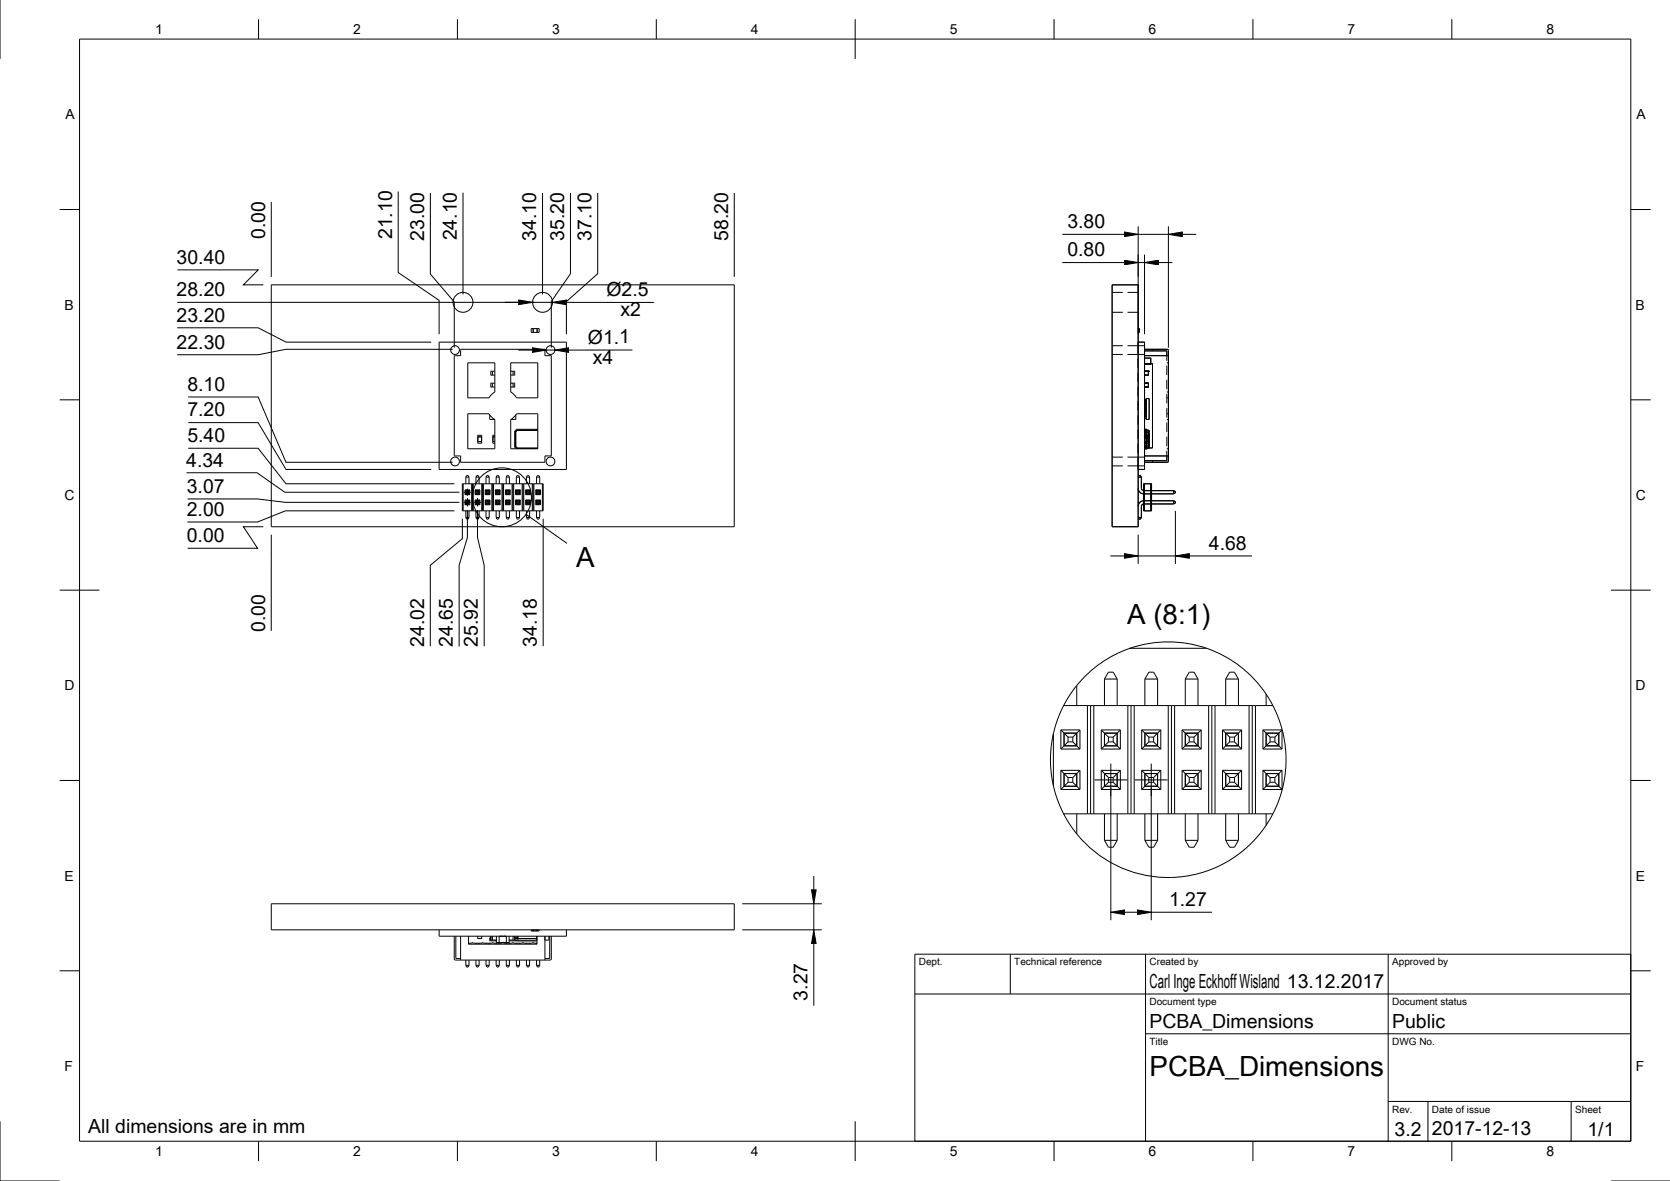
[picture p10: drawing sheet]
<svg xmlns="http://www.w3.org/2000/svg" width="420mm" height="297mm" viewBox="0 0 420 297" stroke-linecap="round" stroke-linejoin="round" font-family="sans-serif">
<g fill="none" stroke="#000" stroke-width=".25">
<path d="M0 0v14.8M20 9.8h390.3v277.2h-390.3zM65 4.8v5M115.1 4.8v5M165.1 4.8v5M215.2 4.8v10M265.2 4.8v5M315.2 4.8v5M365.3 4.8v5M15 52.7h5M68.3 50.8v18.8M100.2 48.2v20.3l10.3 7v8.5"/>
<path d="M108.3 48.6v20.3l6 7v11.6M116.5 48.5v25.5M136.5 48.5v25.5M143.5 48.5v20.3l-4.8 7.1v11.6M150.4 48.5v20.3l-7.9 7.1v8.1M184.7 48.5v21.1M267.3 58.9h15.6M282.9 58.4l3.5 .5-3.5 .6zM286.4 56.9v75.6h-6.6v-60.9h6.6M286.4 58.9h7.6M294 58.9l3.5-.5v1.1zM294 56.9v30.6"/>
<path d="M297.5 58.9h3.5M410.3 52.7h5M44.6 76h94.4M44.6 67.9h20.4l-3.8 3.7h5M68.3 71.6h116.4v60.9h-116.4zM130.5 75.5l3.5 .5-3.5 .6zM139 76l3.5-.5v1.1zM142.5 76l22 .1M267.3 66h15.6M279.8 78.5h2.7M279.8 73.5h2.7M282.9 65.5l3.5 .5-3.5 .6z"/>
<path d="M283.7 78.5h2.7M283.7 73.5h2.7M286.4 66h1.6M288 66l3.5-.5v1.1zM288 64v20M291.5 66h3.5M44.6 82.4h20.4l7 3.7h36.5M47.3 99.8h17.6l7.1 16.5h41.9M110.5 86.1h32v32h-32zM113.9 87.9h-41.9l-7 1.3h-20.4M114.3 89.5h1.6v-1.6h21.2v1.6h1.6v25.2h-1.6v1.6h-21.2v-1.6h-1.6zM117.7 91.3h6.8v7.3l-.7 .5-.8 1h-5.3z"/>
<path d="M123.9 96.4v1M123.9 93.4h.6M124.5 94.3l-1 .1v-1h.4v1M124.5 96.4h-1v1l1-.1M128.5 91.3h6.8v8.8h-5.3l-.5-.7-1-.8zM128.5 94.3l1 .1v-1h-.4v1M128.5 96.4h1v1l-1-.1M128.5 93.4h.6M129.1 96.4v1M133.6 82.6h2.1v1h-2.1zM133.9 87.5l3.5 .6-3.5 .5zM133.9 88.1h-3.5"/>
<path d="M134.1 82.6v1M135.1 82.6v1M139.6 88.1l3.5-.6v1.1zM139.6 88.1h-2.2M159.1 88h-16M279.8 89.2h2.7M279.8 87h2.7M283.7 89.2h4.3M283.7 87h4.3M286.3 89v-2.9h1.7v32h-1.7v-2.9M286.3 90.1v2.4M286.3 93.7v2.4"/>
<path d="M286.3 97.3v2.4M286.4 82.7h.1v.8h-.1M286.4 82.6h.3v1h-.3zM288 94.4h.1M287.9 93.4h.1M288 97.4h.1M287.9 97.3h.1M287.9 96.4h.1M288 91.7h.1M287.9 90.1h.1M288 87.9h5.7l.3 .3M288 89.5h6"/>
<path d="M288 93.4h.9M288 94.3h.9M288 96.4h.9M288 97.3h.9M288 91.5h2v21.2h-2M288 88.3h5.6v2.4M288 91.6h1.5M288 90.1h1.5M288.9 93.4h.1M288.9 93.4v.9M288.9 96.4v.9M288.9 94.3v.1"/>
<path d="M288.9 97.3v.1M288.9 93.4h-1M289.5 90.1h.1M289.5 90.1v1.5M289.5 91.6v.1M290 87.9v.4M293.6 91.3h.4M293.6 91.9v2.4M293.6 95.5v2.4M293.6 99.1v2.4M293.6 98.6h.4M294 88.2v27.8l-.3 .3h-5.7"/>
<path d="M15 100.6h5M46.9 118.9h17.8l7 4.9h43.9M47.4 112.7h17.5l7.1 9h42.3M47.4 106.3h17.5l7.1 11.8h36.5M117.7 104.1h5.3l.8 .9 .7 .5v7.4h-6.8zM120.2 109.9h1v1.2h-1M120.2 109.5h1v2h-1zM120.2 109.9h.1M120.2 111v.1M123.2 104.3v1.2h1.2M124.5 109.9h-.5v1.2h.5M124.5 109.5h-.5v2h.5"/>
<path d="M129.6 108.8h.1M129.7 112.2l.2 .4 .4 .2M129.7 112.2h-.1M129.7 108.8v3.4M129.8 108.5h.1M129.8 112.4h.1M129.8 104.4v1.1h-1.2M129.8 112.2l.2 .4 .3 .1 5-.1M130 104.1h5.3v8.8h-6.8v-7.4l.7-.5zM130.1 112.7h.1M130.1 108.2h.1M130.3 108.1v.1"/>
<path d="M130.3 112.8v.1M130.3 108.2h.1M130.3 112.8h4.8M130.3 108.2l-.4 .2-.2 .4M130.3 108.2h4.8M130.3 112.7v.1M135.1 108.2h.1M135.1 112.8v.1M135.1 108.2h.2M135.1 112.7v.1M135.1 108.1v.1M135.3 108h-5.4l-.4 .4v4.2l.4 .3"/>
<path d="M135.3 108.3h-5l-.4 .2-.1 .3M135.3 112.7l-.2 .1M279.8 117.2h2.7M279.8 115h2.7M283.7 117.2h4.3M283.7 115h4.3M286.3 100.9v2.4M286.3 104.4v2.4M286.3 108v2.4M286.3 111.6v2.4M286.6 119.6h.3l.3 .4h-.8zM287.9 108.8h1.1l-.1 2.3"/>
<path d="M288 111.5h.1M287.9 110.3h1M287.9 111.1h1M287.9 110h1M288 108.4h.1M288 108.4h.9M288 114.7h6M288 108h.5v5h-.5M288 108.2h.3M288 112.8h.3M288 112.4h.3M288 111.1h.3v1.9"/>
<path d="M288 108.8h.3M288 112.1h.3M288 108.6h.3M288 109.2h.3M288 109.5h.4v1.9h-.4zM288.3 108v1.8h-.3M288.3 112.6h.2M288.4 104.8v.4M288.4 104v.4M288.4 103.1v.4M288.4 102.3v.4M288.4 101.5v.4"/>
<path d="M288.4 100.7v.4M288.4 100.2h.7v5.3h-.7zM288.4 104.8l-.4 .2 .4 .2M288.4 104l-.4 .2 .4 .2M288.4 103.6h-.3l-.1-.3a.25 .25 0 0 1 .4-.1 .25 .25 0 0 1 0 .4M288.4 100.5h-.3l-.1 .3a.25 .25 0 0 0 .4 .1 .25 .25 0 0 0 0-.4M288.4 103.1l-.4 .2 .4 .2M288.4 102.3l-.4 .2 .4 .2M288.4 101.5l-.4 .2 .4 .2M288.4 100.7l-.4 .2 .4 .2M288.4 101.2h-.4v.4a.25 .25 0 0 0 .4 0 .25 .25 0 0 0 0-.4M288.4 102.9h-.4v-.3a.25 .25 0 0 1 .4-.1 .25 .25 0 0 1 0 .4"/>
<path d="M288.5 109.9v1.2M288.5 108.8h.1M288.5 108.1l.5 .1v4.5M288.9 112.2h-.4M288.9 112.2h.1M288.9 111.1h.1M288.9 111.4l-.9 .1M288.9 109.9h-1M288.9 109.5h-1M289 112.7l-.5 .2M289 108.2l.2 .2-.1 4.3M289 112.7h.1"/>
<path d="M289.1 112.7h.1M290 115.9v.4M293.6 104.1h.4M293.6 112.9h.4M293.6 100.1h.4M293.6 102.7v2.3M293.6 106.2v2.4M293.6 109.8v2.4M293.6 113.4v2.5h-5.6M293.6 105.5h.4M410.3 100.6h5M47.2 125.5h17.6l7 .8h43.8"/>
<path d="M66.2 132.5h-5l3.6 5.4h-17.6M68.3 134.5l-.1 24.2M114.3 128.5h-42.5l-7 2.8h-17.6M116.3 130.5v5l-8 6.7v20.3M116.3 121.7h20.4v6.8h-20.4zM116.5 121.7v6.8M116.7 126.3h1.7M116.7 123.8h1.7M117 123.2v1.2M117 125.8v1.2M117 123.2h1.2M117 124.4h1.2"/>
<path d="M117 125.8h1.2M117 127h1.2M117 125.8l.2 .2M117 123.2l.2 .2M117.2 126.8l-.2 .2M117.2 126h.8M117.2 120v1.7M117.2 123.4v.8h.8M117.2 126v.8M117.2 128.5v1.7M117.2 126.8h.8M117.2 123.4h.8v.8"/>
<path d="M117.2 130.2l.2 .4h.3l.3-.4M117.2 130.2h.8M117.2 120l.2-.4h.3l.3 .4M117.2 120h.8M117.2 126l.2 .2M117.2 123.4l.2 .3M117.4 124l-.4 .4M117.4 126.2h.3M117.4 123.7v.3M117.4 126.2v.3M117.4 126.5h.3M117.4 126.5l-.2 .3"/>
<path d="M117.4 124h.3M117.4 123.7h.3M117.6 128.4v6.8l-2.1 7v20.4M117.6 122.9v1.8M117.6 125.3v2.1M117.7 124l.3 .2M117.7 123.7v.3M117.7 126.2v.3M117.7 126.5l.3 .3M118 126l-.3 .2M118 126.8l.2 .2M118 124.2l.2 .2"/>
<path d="M118 120v1.7M118 126v.8M118 128.5v1.7M118.2 123.2v1.2M118.2 125.8v1.2M118.2 125.8l-.2 .2M118.2 123.2l-.5 .5M118.7 121.7v6.8M118.9 121.7v6.8M119.1 121.7v6.8M119.3 126.3h1.7M119.5 123.2h1.2"/>
<path d="M119.5 124.4h1.2M119.5 125.8h1.2M119.5 127h1.2M119.5 123.2l.5 .5M119.5 125.8l.2 .2M119.5 123.2v1.2M119.5 125.8v1.2M119.7 126.8l-.2 .2M119.7 124.2l-.2 .2M119.7 126h.8M119.7 126.8h.8M119.7 130.2l.3 .4h.3l.2-.4"/>
<path d="M119.7 130.2h.8M119.7 120v1.7M119.7 126v.8M119.7 128.5v1.7M119.7 120l.3-.4h.3l.2 .4M119.7 120h.8M119.7 126l.3 .2M120 124l-.3 .2M120 126.2h.3M120 126.5h.3M120 123.7v.3M120 126.2v.3"/>
<path d="M120 126.5l-.3 .3M120 124h.3M120 123.7h.3M120.1 128.4v6.8l1.7 7v20.3M120.1 125.3v2.1M120.3 124l.4 .4M120.3 123.7v.3M120.3 126.2v.3M120.3 126.5l.2 .3M120.5 126l-.2 .2M120.5 123.4l-.2 .3M120.5 126.8l.2 .2"/>
<path d="M120.5 123.4h-.8v.8M120.5 120v1.7M120.5 123.4v.8h-.8M120.5 126v.8M120.5 128.5v1.7M120.7 125.8l-.2 .2M120.7 123.2v1.2M120.7 125.8v1.2M120.7 123.2l-.2 .2M121.2 121.7v6.8M121.4 121.7v6.8M121.6 121.7v6.8"/>
<path d="M122.1 123.2h1.2M122.1 124.4h1.2M122.1 125.8h1.2M122.1 127h1.2M122.1 123.2v1.2M122.1 125.8v1.2M122.1 125.8l.2 .2M122.1 123.2l.2 .2M122.3 124.2l-.2 .2M122.3 126h.8v.8M122.3 126v.8h.8M122.3 130.2l.2 .4h.3l.3-.4"/>
<path d="M122.3 130.2h.8M122.3 120v1.7M122.3 123.4v.8M122.3 128.5v1.7M122.3 124.2h.8M122.3 123.4h.8M122.3 120l.2-.4h.3l.3 .4M122.3 120h.8M122.3 126l.2 .2M122.3 123.4l.2 .3M122.5 126.5l-.4 .5M122.5 124l-.2 .2"/>
<path d="M122.5 126.2h.3M122.5 126.5h.3M122.5 123.7v.3M122.5 126.2v.3M122.5 124h.3M122.5 123.7h.3M122.8 124l.3 .2M122.8 123.7v.3M122.8 126.2v.3M122.8 126.5l.3 .3M123.1 123.4l-.3 .3M123.1 126.8l.2 .2"/>
<path d="M123.1 124.2l.2 .2M123.1 120v1.7M123.1 123.4v.8M123.1 128.5v1.7M123.3 125.8l-.5 .4M123.3 123.2v1.2M123.3 125.8v1.2M123.3 123.2l-.2 .2M123.8 121.7v6.8M124 121.7v6.8M124.2 121.7v6.8M124.6 123.2h1.2"/>
<path d="M124.6 124.4h1.2M124.6 125.8h1.2M124.6 127h1.2M124.6 125.8l.2 .2M124.6 123.2v1.2M124.6 125.8v1.2M124.6 123.2l.2 .2M124.8 126.8l-.2 .2M124.8 126h.8M124.8 126.8h.8M124.8 130.2l.3 .4h.3l.2-.4M124.8 130.2h.8"/>
<path d="M124.8 120v1.7M124.8 123.4v.8h.8M124.8 126v.8M124.8 128.5v1.7M124.8 123.4h.8v.8M124.8 120l.3-.4h.3l.2 .4M124.8 120h.8M124.8 126l.3 .2M124.8 123.4l.3 .3M125.1 124l-.5 .4M125.1 126.2h.3M125.1 126.5h.3"/>
<path d="M125.1 123.7v.3M125.1 126.2v.3M125.1 126.5l-.3 .3M125.1 124h.3M125.1 123.7h.3M125.4 124l.2 .2M125.4 123.7v.3M125.4 126.2v.3M125.4 126.5l.2 .3M125.6 126l-.2 .2M125.6 126.8l.2 .2M125.6 124.2l.2 .2"/>
<path d="M125.6 120v1.7M125.6 126v.8M125.6 128.5v1.7M125.8 125.8l-.2 .2M125.8 123.2v1.2M125.8 125.8v1.2M125.8 123.2l-.4 .5M126.3 121.7v6.8M126.5 121.7v6.8M126.7 121.7v6.8M127.2 123.2h1.2M127.2 124.4h1.2"/>
<path d="M127.2 125.8h1.2M127.2 127h1.2M127.2 123.2v1.2M127.2 125.8v1.2M127.2 125.8l.2 .2M127.2 123.2l.4 .5M127.4 126.8l-.2 .2M127.4 124.2l-.2 .2M127.4 126h.8M127.4 126.8h.8M127.4 130.2l.2 .4h.3l.3-.4M127.4 130.2h.8"/>
<path d="M127.4 120v1.7M127.4 126v.8M127.4 128.5v1.7M127.4 120l.2-.4h.3l.3 .4M127.4 120h.8M127.4 126l.2 .2M127.6 126.5l-.2 .3M127.6 124l-.2 .2M127.6 126.2h.3M127.6 126.5h.3M127.6 123.7v.3M127.6 126.2v.3"/>
<path d="M127.6 124h.3M127.6 123.7h.3M127.9 124l.5 .4M127.9 123.7v.3M127.9 126.2v.3M127.9 126.5l.3 .3M128.2 126l-.3 .2M128.2 123.4l-.3 .3M128.2 126.8l.2 .2M128.2 123.4h-.8v.8M128.2 120v1.7M128.2 123.4v.8h-.8"/>
<path d="M128.2 126v.8M128.2 128.5v1.7M128.4 123.2v1.2M128.4 125.8v1.2M128.4 125.8l-.2 .2M128.4 123.2l-.2 .2M128.8 121.7v6.8M129 121.7v6.8M129.2 121.7v6.8M129.7 123.2v1.2M129.7 125.8v1.2M129.7 123.2h1.2"/>
<path d="M129.7 124.4h1.2M129.7 125.8h1.2M129.7 127h1.2M129.7 125.8l.5 .4M129.7 123.2l.2 .2M129.9 124.2l-.2 .2M129.9 130.2l.3 .4h.3l.2-.4M129.9 130.2h.8M129.9 120v1.7M129.9 123.4v.8M129.9 128.5v1.7M129.9 123.4h.8"/>
<path d="M129.9 120l.3-.4h.3l.2 .4M129.9 120h.8M129.9 123.4l.3 .3M130.2 126.5l-.5 .5M130.2 124l-.3 .2M130.2 126.2h.3M130.2 126.5h.3M130.2 123.7v.3M130.2 126.2v.3M130.2 124h.3M130.2 123.7h.3M130.5 124l.4 .4"/>
<path d="M130.5 123.7v.3M130.5 126.2v.3M130.5 126.5l.2 .3M130.7 123.4l-.2 .3M130.7 126l-.2 .2M130.7 126.8l.2 .2M130.7 126h-.8v.8h.8M130.7 120v1.7M130.7 123.4v.8h-.8M130.7 126v.8M130.7 128.5v1.7M130.9 125.8l-.2 .2"/>
<path d="M130.9 123.2v1.2M130.9 125.8v1.2M130.9 123.2l-.2 .2M131.4 121.7v6.8M131.6 121.7v6.8M131.8 121.7v6.8M132.2 123.2h1.2M132.2 124.4h1.2M132.2 125.8h1.2M132.2 127h1.2M132.2 125.8l.2 .2M132.2 123.2v1.2"/>
<path d="M132.2 125.8v1.2M132.2 123.2l.2 .2M132.3 129.4l10.3 7.3M132.4 126.8l-.2 .2M132.4 126h.8M132.4 126.8h.8M132.4 130.2l.3 .4h.3l.2-.4M132.4 130.2h.8M132.4 120v1.7M132.4 123.4v.8h.8M132.4 126v.8M132.4 128.5v1.7"/>
<path d="M132.4 123.4h.8v.8M132.4 120l.3-.4h.3l.2 .4M132.4 120h.8M132.4 126l.3 .2M132.4 123.4l.3 .3M132.7 124l-.5 .4M132.7 126.2h.3M132.7 126.5h.3M132.7 123.7v.3M132.7 126.2v.3M132.7 126.5l-.3 .3M132.7 124h.3"/>
<path d="M132.7 123.7h.3M133 124l.2 .2M133 123.7v.3M133 126.2v.3M133 126.5l.2 .3M133.2 126l-.2 .2M133.2 126.8l.2 .2M133.2 124.2l.2 .2M133.2 120v1.7M133.2 126v.8M133.2 128.5v1.7M133.4 125.8l-.2 .2"/>
<path d="M133.4 123.2v1.2M133.4 125.8v1.2M133.4 123.2l-.4 .5M133.9 121.7v6.8M134.1 121.7v6.8M134.3 121.7v6.8M134.8 123.2h1.2M134.8 124.4h1.2M134.8 125.8h1.2M134.8 127h1.2M134.8 123.2v1.2M134.8 125.8v1.2"/>
<path d="M134.8 125.8l.2 .2M134.8 123.2l.2 .2M135 126.8l-.2 .2M135 126h.8M135 126.8h.8M135 130.2l.2 .4h.3l.3-.4M135 130.2h.8M135 120v1.7M135 123.4v.8h.8v-.8M135 126v.8M135 128.5v1.7M135 123.4h.8"/>
<path d="M135 120l.2-.4h.3l.3 .4M135 120h.8M135 126l.2 .2M135 123.4l.2 .3M135.2 124l-.4 .4M135.2 126.2h.3M135.2 126.5h.3M135.2 123.7v.3M135.2 126.2v.3M135.2 126.5l-.2 .3M135.2 124h.3M135.2 123.7h.3"/>
<path d="M135.5 124l.5 .4M135.5 123.7v.3M135.5 126.2v.3M135.5 126.5l.3 .3M135.8 123.4l-.3 .3M135.8 126l-.3 .2M135.8 126.8l.2 .2M135.8 120v1.7M135.8 126v.8M135.8 128.5v1.7M136 123.2v1.2M136 125.8v1.2"/>
<path d="M136 125.8l-.2 .2M136 123.2l-.2 .2M136.5 121.7v6.8M136.7 130.5v32M279.3 139.8h3.6M282.9 139.2l3.5 .6-3.5 .6zM286.4 122.8a1.4 1.4 0 0 0 1.3 1.4h7.6M286.4 130.2h.8l-.3 .4h-.3zM286.4 134.5v7.3M286.4 139.8h9.3M287.2 122.8l.2 .5 .3 .1h7.6M287.2 120v2.8"/>
<path d="M287.7 121.7h2v6.8h-2zM287.7 125.8l.2 .2M287.7 123.2l.2 .2M287.9 121.7v6.8M287.9 126.8l-.2 .2M287.9 124.2l-.2 .2M289.5 121.7v6.8M289.5 126.8l.2 .2M289.5 124.2l.2 .2M289.7 125.8l-.2 .2M289.7 123.2l-.2 .2M295.3 126h-7.6a1.4 1.4 0 0 0-1.3 1.4"/>
<path d="M295.3 126.8h-7.9l-.2 .6v2.8M295.3 123.4l.4 .3v.3l-.4 .2M295.3 126l.4 .2v.3l-.4 .3M295.3 123.4v.8M295.3 126v.8M295.7 139.8l3.5-.6v1.2zM295.7 128.5v13.3M299.2 139.8h15.8M15 148.4h10M405.3 148.4h10M267.7 177.3v.2M267.7 177.3l-.1 .2"/>
<path d="M270.9 172.4l-1.6 2.2-1.6 2.7M270.9 172.4v5.1M273.6 177.5v27.2M274.4 177.5v27.2M275.2 177.5v27.2M277.9 170.8v6.7M277.9 170.8l1-1.7h1.2l1 1.7M277.9 170.8h3.2M281.1 170.8v6.7M283.8 177.5v27.2M284.3 163.1a29.6 29.6 0 0 1 19.3 0M284.3 163.1h19.3"/>
<path d="M284.3 163.1a29.6 29.6 0 0 0-13.4 9.3M284.6 177.5v27.2M285.4 177.5v27.2M288 170.8v6.7M288 170.8l1-1.7h1.2l1 1.7M288 170.8h3.2M291.2 170.8v6.7M293.9 177.5v27.2M294.7 177.5v27.2M295.5 177.5v27.2M298.2 170.8v6.7M298.2 170.8l1-1.7h1.2l1 1.7"/>
<path d="M298.2 170.8h3.2M301.4 170.8v6.7M303.6 163.1a29.6 29.6 0 0 1 14.9 11.5M304.1 177.5v27.2M304.9 177.5v27.2M305.7 177.5v27.2M308.4 170.8v6.7M308.4 170.8l1-1.7h1.2l1 1.7M308.4 170.8h3.2M311.6 170.8v6.7M314.3 177.5v27.2M315.1 177.5v27.2"/>
<path d="M315.9 177.5v27.2M318.5 174.6l1.7 2.9M318.5 174.6v2.9M320.2 177.5h-52.6a29.7 29.7 0 0 0-2.6 7M320.2 177.5a29.6 29.6 0 0 1 0 27.2M15 196.3h5M265 197.6a29.6 29.6 0 0 0 2.6 7.1M265 184.5l-.5 3.2-.2 3.2 .2 3.6 .5 3.1M265 184.5v13.1M266.9 193.8h4.8M266.9 198.6h4.8M266.9 183.6h4.8"/>
<path d="M266.9 188.4h4.8M266.9 183.6v4.8M266.9 193.8v4.8M266.9 193.8l1.8 1.8M266.9 183.6l.8 .8M267.7 184.4h3.2v3.2M267.7 194.6h3.2v3.2h-3.2zM267.7 184.4v3.2h3.2M267.7 184.4l1 1M268.7 196.8l-1.8 1.8M268.7 186.6l-1.8 1.8M268.7 195.6h1.2"/>
<path d="M268.7 185.4v1.2M268.7 195.6v1.2M268.7 196.8h1.2M268.7 186.6h1.2M268.7 185.4h1.2M269.9 186.6l1 1M269.9 196.8l1.8 1.8M269.9 185.4v1.2M269.9 195.6v1.2M270.9 187.6l.8 .8M271.7 183.6v4.8M271.7 193.8v4.8"/>
<path d="M271.7 193.8l-1.8 1.8M271.7 183.6l-1.8 1.8M275.4 196.2h8.2M277.1 193.8h4.8M277.1 198.6h4.8M277.1 183.6h4.8M277.1 188.4h4.8M277.1 183.6v4.8M277.1 193.8v4.8M277.1 193.8l1.8 1.8M277.1 183.6l1.8 1.8M277.9 194.6h3.2v3.2h-3.2z"/>
<path d="M277.9 184.4h3.2v3.2h-3.2zM278.9 196.8l-1.8 1.8M278.9 186.6l-1.8 1.8M278.9 195.6h1.2M278.9 196.8h1.2M278.9 185.4v1.2M278.9 195.6v1.2M278.9 186.6h1.2M278.9 185.4h1.2M279.5 192.1v39.3M280.1 196.8l1.8 1.8M280.1 186.6l1 1"/>
<path d="M280.1 185.4v1.2M280.1 195.6v1.2M281.1 187.6l.8 .8M281.9 193.8l-1.8 1.8M281.9 183.6v4.8M281.9 193.8v4.8M281.9 183.6l-1.8 1.8M285.5 196.2h8.2M287.2 193.8h4.8M287.2 198.6h4.8M287.2 183.6h4.8M287.2 188.4h4.8"/>
<path d="M287.2 193.8l1.8 1.8M287.2 183.6v4.8M287.2 193.8v4.8M287.2 183.6l1.8 1.8M288 184.4h3.2v3.2h-3.2zM288 194.6h3.2v3.2h-3.2zM288 184.4v3.2M288 194.6v3.2M289 196.8l-1.8 1.8M289 186.6l-1.8 1.8M289 195.6h1.2M289 196.8h1.2"/>
<path d="M289 185.4v1.2M289 195.6v1.2M289 186.6h1.2M289 185.4h1.2M289.6 192.1v39.3M290.2 196.8l1.8 1.8M290.2 186.6l1 1M290.2 185.4v1.2M290.2 195.6v1.2M291.2 187.6l.8 .8M292 193.8l-1.8 1.8M292 183.6v4.8"/>
<path d="M292 193.8v4.8M292 183.6l-1.8 1.8M297.4 193.8h4.8M297.4 198.6h4.8M297.4 183.6h4.8M297.4 188.4h4.8M297.4 183.6l1.8 1.8M297.4 183.6v4.8M297.4 193.8v4.8M297.4 193.8l1.8 1.8M298.2 194.6h3.2v3.2h-3.2zM298.2 184.4h3.2v3.2h-3.2z"/>
<path d="M299.2 196.8l-1.8 1.8M299.2 186.6l-1.8 1.8M299.2 195.6h1.2M299.2 196.8h1.2M299.2 185.4v1.2M299.2 195.6v1.2M299.2 186.6h1.2M299.2 185.4h1.2M300.4 186.6l1 1M300.4 196.8l1.8 1.8M300.4 185.4v1.2M300.4 195.6v1.2"/>
<path d="M301.4 187.6l.8 .8M302.2 193.8l-1.8 1.8M302.2 183.6v4.8M302.2 193.8v4.8M302.2 183.6l-1.8 1.8M307.6 193.8h4.8M307.6 198.6h4.8M307.6 183.6h4.8M307.6 188.4h4.8M307.6 183.6l.8 .8M307.6 193.8l.8 .8M307.6 183.6v4.8"/>
<path d="M307.6 193.8v4.8M308.4 194.6h3.2v3.2h-3.2zM308.4 184.4v3.2h3.2M308.4 184.4h3.2v3.2M308.4 184.4l1 1M308.4 194.6l1 1M309.4 196.8l-1.8 1.8M309.4 186.6l-1.8 1.8M309.4 195.6h1.2M309.4 196.8h1.2M309.4 185.4v1.2M309.4 195.6v1.2"/>
<path d="M309.4 186.6h1.2M309.4 185.4h1.2M310.6 186.6l1 1M310.6 196.8l1.8 1.8M310.6 185.4v1.2M310.6 195.6v1.2M311.6 187.6l.8 .8M312.4 193.8l-1.8 1.8M312.4 183.6v4.8M312.4 193.8v4.8M312.4 183.6l-1.8 1.8M317.7 193.8h4.8"/>
<path d="M317.7 198.6h4.8M317.7 183.6v4.8M317.7 193.8v4.8M317.7 183.6h4.8M317.7 188.4h4.8M317.7 193.8l1.8 1.8M317.7 183.6l1.8 1.8M318.5 194.6h3.2v3.2h-3.2zM318.5 184.4h3.2v3.2h-3.2zM318.6 184.4v3.2M318.6 194.6v3.2M319.5 196.8l-1.8 1.8"/>
<path d="M319.5 186.6l-1.8 1.8M319.5 195.6h1.2M319.5 196.8h1.2M319.5 186.6h1.2M319.5 185.4h1.2M319.5 185.4v1.2M319.5 195.6v1.2M320.7 186.6l1.8 1.8M320.7 185.4v1.2M320.7 195.6v1.2M320.7 196.8l1 1M321.7 197.8l.8 .8"/>
<path d="M322.5 183.6v4.8M322.5 193.8v4.8M322.5 193.8l-1.8 1.8M322.5 183.6l-1.8 1.8M410.3 196.3h5M267.6 204.7l.1 .2M267.6 204.7h52.6M267.7 204.9l1.6 2.7 1.6 2.1M267.7 204.7v.2M270.9 204.7v5M277.9 204.7v6.7M277.9 211.4l1 1.7h1.2l1-1.7"/>
<path d="M277.9 211.4h3.2M281.1 204.7v6.7M288 204.7v6.7M288 211.4l1 1.7h1.2l1-1.7M288 211.4h3.2M291.2 204.7v6.7M298.2 211.4l1 1.7h1.2l1-1.7M298.2 211.4h3.2M298.2 204.7v6.7M301.4 204.7v6.7M308.4 211.4l1 1.7h1.2l1-1.7M308.4 211.4h3.2"/>
<path d="M308.4 204.7v6.7M311.6 204.7v6.7M318.5 207.6a29.6 29.6 0 0 1-47.6 2.1M318.5 204.7v2.9M320.2 204.7l-1.7 2.9M68.3 227.3h116.4v6.6h-116.4zM110.5 233.9v1.6h32v-1.6M114.3 235.5v5.7l.3 .3h23.8l.3-.3v-5.7M114.7 235.5v5.6h1.2M115.9 235.5v6M117.9 235.5v2h17.2v-2M117.9 237.2h.8l.2-.2 .2 .2h2.1l.2-.2 .2 .2h2.2l.2-.2 .2 .2h2.1l.2-.2 .2 .2h2.1l.2-.2 .2 .2h2.2l.2-.2 .2 .2h2.1l.2-.2 .2 .2h.8"/>
<path d="M118 237.2v.3M119.7 237.2v.3M120.2 235.5v.5M120.2 236h1M120.2 236v.1M120.5 237.2v.3M121.2 236v.1M121.2 235.5v.5M122.3 237.2v.3M123.1 237.2v.3M123.5 235.6v.3h-.3v.7h1.7M123.5 235.5v.9h1.4"/>
<path d="M123.9 236.4h.1M123.9 235.5v.9M124.8 237.2v.3M124.9 237v.1M124.9 235.5v1.5M124.9 235.5h.1M124.9 237.1h3.2M125.6 237v.1M125.6 235.5h.1M125.6 235.5v1.5M125.6 237.2v.3M126 235.5h.2"/>
<path d="M126.8 235.5h.2M127.4 237.2v.3M127.4 235.5h.1M127.4 237v.1M127.4 235.5v1.5M128.1 235.5h.1M128.1 237v.1M128.1 235.5v1.5M128.2 237.2v.3M129.1 236.4h.1M129.1 235.5v.9M129.5 235.5v.9h-1.4"/>
<path d="M129.5 235.6v.3h.3v.7h-1.7M129.8 236l5.3 .1M129.8 236.6l5.3 .1M129.9 235.8v.2M129.9 237.2v.3M130.1 235.5v.3M130.3 236v.5M130.3 235.5v.3h-.8M130.7 237.2v.3M132.4 237.2v.3M133.2 237.2v.3M133.6 233.9h2.1v.3h-2.1z"/>
<path d="M134.1 233.9v.3M135 237.2v.3M135.1 235.5v.3M135.1 236.4l-5.3 .1M135.1 233.9v.3M137.1 236.4h.1M137.1 235.5v6M138.1 235.5v.9h-1M138.3 235.5v5.6h-1.2M186.7 233.9h20.1M186.7 227.3h20.1M204.2 223.8h1.1l-.6 3.5z"/>
<path d="M204.7 233.9l.6 3.5h-1.1zM204.7 220.3v3.5M204.7 227.3v6.6M204.7 237.4v15.6M254.2 240v10M279.5 229.4l3.5-.5v1.1zM283 229.4h3.1M286.1 228.9l3.5 .5-3.5 .6zM288.2 240v47M289.6 229.4h15.3M349.3 240v47M410.3 240h-180.1v47"/>
<path d="M15 244.2h5M117.2 241.5v1.3M117.2 242.8l.2 .4h.3l.3-.4M117.2 242.8h.8M118 241.5v1.3M119.7 241.5v1.3M119.7 242.8l.3 .4h.3l.2-.4M119.7 242.8h.8M120.5 241.5v1.3M122.3 241.5v1.3M122.3 242.8l.2 .4h.3l.3-.4M122.3 242.8h.8"/>
<path d="M123.1 241.5v1.3M124.8 241.5v1.3M124.8 242.8l.3 .4h.3l.2-.4M124.8 242.8h.8M125.6 241.5v1.3M127.4 241.5v1.3M127.4 242.8l.2 .4h.3l.3-.4M127.4 242.8h.8M128.2 241.5v1.3M129.9 241.5v1.3M129.9 242.8l.3 .4h.3l.2-.4M129.9 242.8h.8"/>
<path d="M130.7 241.5v1.3M132.4 241.5v1.3M132.4 242.8l.3 .4h.3l.2-.4M132.4 242.8h.8M133.2 241.5v1.3M135 241.5v1.3M135 242.8l.2 .4h.3l.3-.4M135 242.8h.8M135.8 241.5v1.3M230.2 250h180.1M410.3 244.2h5M288.2 260h122.1"/>
<path d="M349.3 277h61M359.3 277v10M395.3 277v10M0 282v15h15M65 287v5M115.1 287v5M165.1 287v5M215.2 282v10M265.2 287v5M315.2 287v5M365.3 287v5M405.3 297h14.9"/>
<circle cx="116.5" cy="76" r="2.5"/>
<circle cx="136.5" cy="76" r="2.5"/>
<circle cx="114.5" cy="88.1" r="1.1"/>
<circle cx="138.5" cy="88.1" r="1.1"/>
<circle cx="114.5" cy="116.1" r="1.1"/>
<circle cx="138.5" cy="116.1" r="1.1"/>
<circle cx="288.2" cy="102.6" r=".25"/>
<circle cx="288.2" cy="101.5" r=".25"/>
<circle cx="126.3" cy="125.1" r="7.4"/>
</g>
<g fill="#000">
<path d="M282.9 58.4l3.5 .5-3.5 .6zM294 58.9l3.5-.5v1.1zM130.5 75.5l3.5 .5-3.5 .6zM139 76l3.5-.5v1.1zM282.9 65.5l3.5 .5-3.5 .6zM288 66l3.5-.5v1.1zM133.9 87.5l3.5 .6-3.5 .5zM139.6 88.1l3.5-.6v1.1zM282.9 139.2l3.5 .6-3.5 .6zM295.7 139.8l3.5-.6v1.2zM204.2 223.8h1.1l-.6 3.5zM204.7 233.9l.6 3.5h-1.1z"/>
<path d="M279.5 229.4l3.5-.5v1.1zM286.1 228.9l3.5 .5-3.5 .6z"/>
</g>
<g font-size="7">
<text x="145" y="142.5">A</text>
<text x="283.6" y="156.9">A (8:1)</text>
<text x="289.2" y="270.5">PCBA_Dimensions</text>
</g>
<g font-size="4.9">
<text x="268.6" y="57.4">3.80</text>
<text x="66.7" y="60.1" transform="rotate(-90 66.7 60.1)">0.00</text>
<text x="98.6" y="60.2" transform="rotate(-90 98.6 60.2)">21.10</text>
<text x="106.7" y="60.6" transform="rotate(-90 106.7 60.6)">23.00</text>
<text x="114.9" y="60.5" transform="rotate(-90 114.9 60.5)">24.10</text>
<text x="134.9" y="60.5" transform="rotate(-90 134.9 60.5)">34.10</text>
<text x="142" y="60.5" transform="rotate(-90 142 60.5)">35.20</text>
<text x="148.8" y="60.5" transform="rotate(-90 148.8 60.5)">37.10</text>
<text x="183.2" y="60.5" transform="rotate(-90 183.2 60.5)">58.20</text>
<text x="268.6" y="64.5">0.80</text>
<text x="44.4" y="66.3">30.40</text>
<text x="44.4" y="74.5">28.20</text>
<text x="152.6" y="74.4">Ø2.5</text>
<text x="44.4" y="80.9">23.20</text>
<text x="156.1" y="79.6">x2</text>
<text x="44.4" y="87.7">22.30</text>
<text x="147.9" y="86.4">Ø1.1</text>
<text x="149.1" y="91.5">x4</text>
<text x="47.2" y="98.3">8.10</text>
<text x="47.2" y="104.7">7.20</text>
<text x="47.2" y="111.2">5.40</text>
<text x="46.9" y="117.3">4.34</text>
<text x="47" y="123.9">3.07</text>
<text x="47" y="129.7">2.00</text>
<text x="47" y="136.3">0.00</text>
<text x="304.2" y="138.3">4.68</text>
<text x="66.7" y="158.9" transform="rotate(-90 66.7 158.9)">0.00</text>
<text x="106.7" y="162.7" transform="rotate(-90 106.7 162.7)">24.02</text>
<text x="114" y="162.7" transform="rotate(-90 114 162.7)">24.65</text>
<text x="120.3" y="162.7" transform="rotate(-90 120.3 162.7)">25.92</text>
<text x="135.1" y="162.7" transform="rotate(-90 135.1 162.7)">34.18</text>
<text x="294.1" y="227.9">1.27</text>
<text x="203.2" y="251.7" transform="rotate(-90 203.2 251.7)">3.27</text>
<text x="289.2" y="248.5">Carl Inge Eckhoff Wisland 13.12.2017</text>
<text x="289.2" y="258.5">PCBA_Dimensions</text>
<text x="350.3" y="258.5">Public</text>
<text x="22.2" y="284.9">All dimensions are in mm</text>
<text x="350.9" y="285.7">3.2</text>
<text x="360.3" y="285.5">2017-12-13</text>
<text x="399.4" y="285.6">1/1</text>
</g>
<g font-size="3.5">
<text x="39" y="8.6">1</text>
<text x="88.9" y="8.6">2</text>
<text x="138.9" y="8.6">3</text>
<text x="188.9" y="8.6">4</text>
<text x="239" y="8.6">5</text>
<text x="289" y="8.6">6</text>
<text x="339.1" y="8.6">7</text>
<text x="389.1" y="8.6">8</text>
<text x="16.4" y="30">A</text>
<text x="411.7" y="30">A</text>
<text x="16.2" y="77.9">B</text>
<text x="411.5" y="77.9">B</text>
<text x="16.3" y="125.7">C</text>
<text x="411.5" y="125.7">C</text>
<text x="16.2" y="173.6">D</text>
<text x="411.5" y="173.6">D</text>
<text x="16.3" y="221.5">E</text>
<text x="411.5" y="221.5">E</text>
<text x="16.3" y="269.4">F</text>
<text x="411.5" y="269.4">F</text>
<text x="39" y="290.8">1</text>
<text x="88.9" y="290.8">2</text>
<text x="138.9" y="290.8">3</text>
<text x="188.9" y="290.8">4</text>
<text x="239" y="290.8">5</text>
<text x="289" y="290.8">6</text>
<text x="339.1" y="290.8">7</text>
<text x="389.1" y="290.8">8</text>
</g>
<g font-size="2.5">
<text x="231.2" y="242.8">Dept.</text>
<text x="255.2" y="242.8">Technical reference</text>
<text x="289.2" y="242.8">Created by</text>
<text x="350.3" y="242.8">Approved by</text>
<text x="289.2" y="252.8">Document type</text>
<text x="350.3" y="252.8">Document status</text>
<text x="289.2" y="262.8">Title</text>
<text x="350.3" y="262.8">DWG No.</text>
<text x="350.3" y="279.8">Rev.</text>
<text x="360.3" y="279.8">Date of issue</text>
<text x="396.3" y="279.8">Sheet</text>
</g>
</svg>
